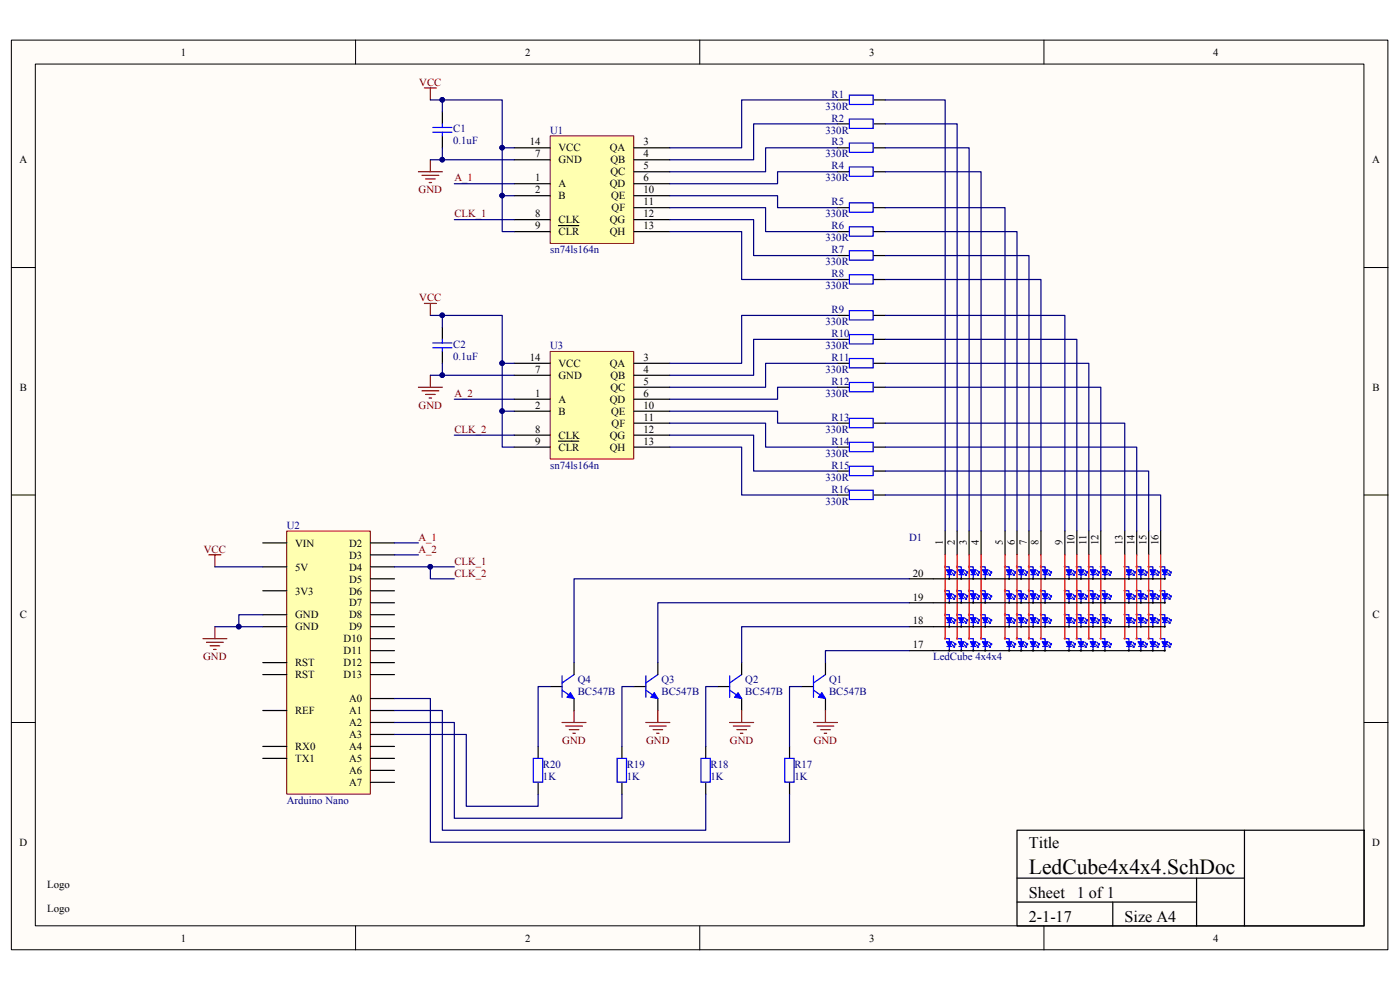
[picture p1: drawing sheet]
<svg xmlns="http://www.w3.org/2000/svg" width="297mm" height="210mm" viewBox="0 0 297 210" stroke-linecap="round" stroke-linejoin="round" font-family="sans-serif">
<path d="M2.5 8.6h291.9v192.9h-291.9z" fill="#fffcf8"/>
<path d="M2.4 8.5h292v193h-292z" fill="none" stroke="#000" stroke-width=".21"/>
<path d="M7.5 13.6h281.8v182.8h-281.8z" fill="#fffcf8"/>
<g fill="none" stroke="#000" stroke-width=".21">
<path d="M7.5 13.6h281.8v182.8h-281.8zM75.4 8.5v5.1M148.4 8.5v5.1M221.5 8.5v5.1M2.4 56.8h5.1M289.4 56.8h5.1M2.4 105h5.1M289.4 105h5.1M2.4 153.3h5.1M289.4 153.3h5.1M75.4 196.4v5.1M148.4 196.4v5.1"/>
<path d="M221.5 196.4v5.1"/>
</g>
<path d="M215.7 176.1h73.7v20.3h-73.7zM264 176.1v20.3M215.7 191.3h38.1M215.7 186.3h48.3M236.1 191.3v5.1M253.8 186.3v10.1" fill="none" stroke="#000" stroke-width=".25"/>
<path d="M60.9 112.7h17.7v55.7h-17.7z" fill="#ffffb0"/>
<path d="M60.8 112.6h17.8v55.8h-17.8z" fill="none" stroke="#800000" stroke-width=".21"/>
<g fill="none" stroke="#000" stroke-width=".25">
<path d="M55.7 115.2h5.1M78.6 115.2h5.1M78.6 117.7h5.1M55.7 130.4h5.1M55.7 120.2h5.1M55.7 125.3h5.1M55.7 132.9h5.1M78.6 130.4h5.1M78.6 120.2h5.1M78.6 122.8h5.1M78.6 125.3h5.1M78.6 127.9h5.1"/>
<path d="M78.6 132.9h5.1M78.6 135.5h5.1M78.6 138h5.1M55.7 158.3h5.1M55.7 140.6h5.1M55.7 143.1h5.1M55.7 150.7h5.1M78.6 158.3h5.1M78.6 140.6h5.1M78.6 143.1h5.1M78.6 150.7h5.1M78.6 148.2h5.1"/>
<path d="M78.6 153.3h5.1M78.6 155.8h5.1M55.7 160.9h5.1M78.6 160.9h5.1M78.6 163.4h5.1M78.6 166h5.1"/>
</g>
<path d="M213.2 120.2h.9v.7M214.1 121.9v.9M214.9 122h.3" fill="none" stroke="#00f" stroke-width=".25"/>
<path d="M213.5 120.9h1.2l-.6 1.1z" fill="#00f"/>
<path d="M213.5 120.9h1.2l-.6 1.1z" fill="none" stroke="#00f" stroke-width=".21"/>
<g fill="none" stroke="#000" stroke-width=".25">
<path d="M200.5 112.6v5.1M203 112.6v5.1M205.6 112.6v5.1M208.1 112.6v5.1M213.2 112.6v5.1M215.7 112.6v5.1M218.3 112.6v5.1M220.8 112.6v5.1M225.9 112.6v5.1M228.4 112.6v5.1M231 112.6v5.1M233.5 112.6v5.1"/>
<path d="M238.6 112.6v5.1M241.1 112.6v5.1M243.7 112.6v5.1M246.2 112.6v5.1M192.9 138h5.1M192.9 132.9h5.1M192.9 127.9h5.1M192.9 122.8h5.1"/>
</g>
<path d="M213.6 121.9h1M214.7 121.5l.5 .5v-.2M214.9 121l.5 .5M215.2 121.5h.2M215.4 121.3v.2M215.7 120.2h.9v.7M216.6 121.9v.9M217.5 122h.2" fill="none" stroke="#00f" stroke-width=".25"/>
<path d="M216 120.9h1.3l-.7 1.1z" fill="#00f"/>
<path d="M216 120.9h1.3l-.7 1.1z" fill="none" stroke="#00f" stroke-width=".21"/>
<path d="M216.1 121.9h1M217.2 121.5l.5 .5v-.2M217.5 121l.5 .5M217.7 121.5h.3M218 121.3v.2M218.3 120.2h.9v.7M219.2 121.9v.9M220 122h.3" fill="none" stroke="#00f" stroke-width=".25"/>
<path d="M218.5 120.9h1.3l-.6 1.1z" fill="#00f"/>
<path d="M218.5 120.9h1.3l-.6 1.1z" fill="none" stroke="#00f" stroke-width=".21"/>
<path d="M218.7 121.9h1M219.8 121.5l.5 .5v-.2M220 121l.5 .5M220.3 121.5h.2M220.5 121.3v.2M220.8 120.2h.9v.7M221.7 121.9v.9M222.6 122h.2" fill="none" stroke="#00f" stroke-width=".25"/>
<path d="M221.1 120.9h1.3l-.7 1.1z" fill="#00f"/>
<path d="M221.1 120.9h1.3l-.7 1.1z" fill="none" stroke="#00f" stroke-width=".21"/>
<path d="M213.2 125.3h.9v.7M214.1 127v.9M214.9 127.1h.3M221.2 121.9h1M222.3 121.5l.5 .5v-.2M222.6 121l.5 .5M222.8 121.5h.3M223.1 121.3v.2" fill="none" stroke="#00f" stroke-width=".25"/>
<path d="M213.5 126h1.2l-.6 1.1z" fill="#00f"/>
<path d="M213.5 126h1.2l-.6 1.1z" fill="none" stroke="#00f" stroke-width=".21"/>
<path d="M213.6 127h1M214.7 126.6l.5 .5v-.3M214.9 126.1l.5 .5M215.2 126.6h.2M215.4 126.3v.3M215.7 125.3h.9v.7M216.6 127v.9M217.5 127.1h.2" fill="none" stroke="#00f" stroke-width=".25"/>
<path d="M216 126h1.3l-.7 1.1z" fill="#00f"/>
<path d="M216 126h1.3l-.7 1.1z" fill="none" stroke="#00f" stroke-width=".21"/>
<path d="M216.1 127h1M217.2 126.6l.5 .5v-.3M217.5 126.1l.5 .5M217.7 126.6h.3M218 126.3v.3M218.3 125.3h.9v.7M219.2 127v.9M220 127.1h.3" fill="none" stroke="#00f" stroke-width=".25"/>
<path d="M218.5 126h1.3l-.6 1.1z" fill="#00f"/>
<path d="M218.5 126h1.3l-.6 1.1z" fill="none" stroke="#00f" stroke-width=".21"/>
<path d="M218.7 127h1M219.8 126.6l.5 .5v-.3M220 126.1l.5 .5M220.3 126.6h.2M220.5 126.3v.3M220.8 125.3h.9v.7M221.7 127v.9M222.6 127.1h.2" fill="none" stroke="#00f" stroke-width=".25"/>
<path d="M221.1 126h1.3l-.7 1.1z" fill="#00f"/>
<path d="M221.1 126h1.3l-.7 1.1z" fill="none" stroke="#00f" stroke-width=".21"/>
<path d="M213.2 130.4h.9v.6M214.1 132v.9M214.9 132.2h.3M221.2 127h1M222.3 126.6l.5 .5v-.3M222.6 126.1l.5 .5M222.8 126.6h.3M223.1 126.3v.3" fill="none" stroke="#00f" stroke-width=".25"/>
<path d="M213.5 131h1.2l-.6 1.2z" fill="#00f"/>
<path d="M213.5 131h1.2l-.6 1.2z" fill="none" stroke="#00f" stroke-width=".21"/>
<path d="M213.6 132h1M214.7 131.7l.5 .5v-.3M214.9 131.2l.5 .5M215.2 131.7h.2M215.4 131.4v.3M215.7 130.4h.9v.6M216.6 132v.9M217.5 132.2h.2" fill="none" stroke="#00f" stroke-width=".25"/>
<path d="M216 131h1.3l-.7 1.2z" fill="#00f"/>
<path d="M216 131h1.3l-.7 1.2z" fill="none" stroke="#00f" stroke-width=".21"/>
<path d="M216.1 132h1M217.2 131.7l.5 .5v-.3M217.5 131.2l.5 .5M217.7 131.7h.3M218 131.4v.3M218.3 130.4h.9v.6M219.2 132v.9M220 132.2h.3" fill="none" stroke="#00f" stroke-width=".25"/>
<path d="M218.5 131h1.3l-.6 1.2z" fill="#00f"/>
<path d="M218.5 131h1.3l-.6 1.2z" fill="none" stroke="#00f" stroke-width=".21"/>
<path d="M218.7 132h1M219.8 131.7l.5 .5v-.3M220 131.2l.5 .5M220.3 131.7h.2M220.5 131.4v.3M220.8 130.4h.9v.6M221.7 132v.9M222.6 132.2h.2" fill="none" stroke="#00f" stroke-width=".25"/>
<path d="M221.1 131h1.3l-.7 1.2z" fill="#00f"/>
<path d="M221.1 131h1.3l-.7 1.2z" fill="none" stroke="#00f" stroke-width=".21"/>
<path d="M213.2 135.5h.9v.6M214.1 137.1v.9M214.9 137.3h.3M221.2 132h1M222.3 131.7l.5 .5v-.3M222.6 131.2l.5 .5M222.8 131.7h.3M223.1 131.4v.3" fill="none" stroke="#00f" stroke-width=".25"/>
<path d="M213.5 136.1h1.2l-.6 1.2z" fill="#00f"/>
<path d="M213.5 136.1h1.2l-.6 1.2z" fill="none" stroke="#00f" stroke-width=".21"/>
<path d="M213.6 137.1h1M214.7 136.7l.5 .6v-.3M214.9 136.2l.5 .5M215.2 136.7h.2M215.4 136.5v.2M215.7 135.5h.9v.6M216.6 137.1v.9M217.5 137.3h.2" fill="none" stroke="#00f" stroke-width=".25"/>
<path d="M216 136.1h1.3l-.7 1.2z" fill="#00f"/>
<path d="M216 136.1h1.3l-.7 1.2z" fill="none" stroke="#00f" stroke-width=".21"/>
<path d="M216.1 137.1h1M217.2 136.7l.5 .6v-.3M217.5 136.2l.5 .5M217.7 136.7h.3M218 136.5v.2M218.3 135.5h.9v.6M219.2 137.1v.9M220 137.3h.3" fill="none" stroke="#00f" stroke-width=".25"/>
<path d="M218.5 136.1h1.3l-.6 1.2z" fill="#00f"/>
<path d="M218.5 136.1h1.3l-.6 1.2z" fill="none" stroke="#00f" stroke-width=".21"/>
<path d="M218.7 137.1h1M219.8 136.7l.5 .6v-.3M220 136.2l.5 .5M220.3 136.7h.2M220.5 136.5v.2M220.8 135.5h.9v.6M221.7 137.1v.9M222.6 137.3h.2" fill="none" stroke="#00f" stroke-width=".25"/>
<path d="M221.1 136.1h1.3l-.7 1.2z" fill="#00f"/>
<path d="M221.1 136.1h1.3l-.7 1.2z" fill="none" stroke="#00f" stroke-width=".21"/>
<path d="M200.5 120.2h.9v.7M201.4 121.9v.9M202.2 122h.3M221.2 137.1h1M222.3 136.7l.5 .6v-.3M222.6 136.2l.5 .5M222.8 136.7h.3M223.1 136.5v.2" fill="none" stroke="#00f" stroke-width=".25"/>
<path d="M200.8 120.9h1.2l-.6 1.1z" fill="#00f"/>
<path d="M200.8 120.9h1.2l-.6 1.1z" fill="none" stroke="#00f" stroke-width=".21"/>
<path d="M200.9 121.9h1M202 121.5l.5 .5v-.2M202.2 121l.5 .5M202.5 121.5h.2M202.7 121.3v.2M203 120.2h.9v.7M203.9 121.9v.9M204.8 122h.2" fill="none" stroke="#00f" stroke-width=".25"/>
<path d="M203.3 120.9h1.3l-.7 1.1z" fill="#00f"/>
<path d="M203.3 120.9h1.3l-.7 1.1z" fill="none" stroke="#00f" stroke-width=".21"/>
<path d="M203.4 121.9h1M204.5 121.5l.5 .5v-.2M204.8 121l.5 .5M205 121.5h.3M205.3 121.3v.2M205.6 120.2h.9v.7M206.5 121.9v.9M207.3 122h.3" fill="none" stroke="#00f" stroke-width=".25"/>
<path d="M205.8 120.9h1.3l-.6 1.1z" fill="#00f"/>
<path d="M205.8 120.9h1.3l-.6 1.1z" fill="none" stroke="#00f" stroke-width=".21"/>
<path d="M206 121.9h1M207.1 121.5l.5 .5v-.2M207.3 121l.5 .5M207.6 121.5h.2M207.8 121.3v.2M208.1 120.2h.9v.7M209 121.9v.9M209.9 122h.2" fill="none" stroke="#00f" stroke-width=".25"/>
<path d="M208.4 120.9h1.3l-.7 1.1z" fill="#00f"/>
<path d="M208.4 120.9h1.3l-.7 1.1z" fill="none" stroke="#00f" stroke-width=".21"/>
<path d="M200.5 125.3h.9v.7M201.4 127v.9M202.2 127.1h.3M208.5 121.9h1M209.6 121.5l.5 .5v-.2M209.9 121l.5 .5M210.1 121.5h.3M210.4 121.3v.2" fill="none" stroke="#00f" stroke-width=".25"/>
<path d="M200.8 126h1.2l-.6 1.1z" fill="#00f"/>
<path d="M200.8 126h1.2l-.6 1.1z" fill="none" stroke="#00f" stroke-width=".21"/>
<path d="M200.9 127h1M202 126.6l.5 .5v-.3M202.2 126.1l.5 .5M202.5 126.6h.2M202.7 126.3v.3M203 125.3h.9v.7M203.9 127v.9M204.8 127.1h.2" fill="none" stroke="#00f" stroke-width=".25"/>
<path d="M203.3 126h1.3l-.7 1.1z" fill="#00f"/>
<path d="M203.3 126h1.3l-.7 1.1z" fill="none" stroke="#00f" stroke-width=".21"/>
<path d="M203.4 127h1M204.5 126.6l.5 .5v-.3M204.8 126.1l.5 .5M205 126.6h.3M205.3 126.3v.3M205.6 125.3h.9v.7M206.5 127v.9M207.3 127.1h.3" fill="none" stroke="#00f" stroke-width=".25"/>
<path d="M205.8 126h1.3l-.6 1.1z" fill="#00f"/>
<path d="M205.8 126h1.3l-.6 1.1z" fill="none" stroke="#00f" stroke-width=".21"/>
<path d="M206 127h1M207.1 126.6l.5 .5v-.3M207.3 126.1l.5 .5M207.6 126.6h.2M207.8 126.3v.3M208.1 125.3h.9v.7M209 127v.9M209.9 127.1h.2" fill="none" stroke="#00f" stroke-width=".25"/>
<path d="M208.4 126h1.3l-.7 1.1z" fill="#00f"/>
<path d="M208.4 126h1.3l-.7 1.1z" fill="none" stroke="#00f" stroke-width=".21"/>
<path d="M200.5 130.4h.9v.6M201.4 132v.9M202.2 132.2h.3M208.5 127h1M209.6 126.6l.5 .5v-.3M209.9 126.1l.5 .5M210.1 126.6h.3M210.4 126.3v.3" fill="none" stroke="#00f" stroke-width=".25"/>
<path d="M200.8 131h1.2l-.6 1.2z" fill="#00f"/>
<path d="M200.8 131h1.2l-.6 1.2z" fill="none" stroke="#00f" stroke-width=".21"/>
<path d="M200.9 132h1M202 131.7l.5 .5v-.3M202.2 131.2l.5 .5M202.5 131.7h.2M202.7 131.4v.3M203 130.4h.9v.6M203.9 132v.9M204.8 132.2h.2" fill="none" stroke="#00f" stroke-width=".25"/>
<path d="M203.3 131h1.3l-.7 1.2z" fill="#00f"/>
<path d="M203.3 131h1.3l-.7 1.2z" fill="none" stroke="#00f" stroke-width=".21"/>
<path d="M203.4 132h1M204.5 131.7l.5 .5v-.3M204.8 131.2l.5 .5M205 131.7h.3M205.3 131.4v.3M205.6 130.4h.9v.6M206.5 132v.9M207.3 132.2h.3" fill="none" stroke="#00f" stroke-width=".25"/>
<path d="M205.8 131h1.3l-.6 1.2z" fill="#00f"/>
<path d="M205.8 131h1.3l-.6 1.2z" fill="none" stroke="#00f" stroke-width=".21"/>
<path d="M206 132h1M207.1 131.7l.5 .5v-.3M207.3 131.2l.5 .5M207.6 131.7h.2M207.8 131.4v.3M208.1 130.4h.9v.6M209 132v.9M209.9 132.2h.2" fill="none" stroke="#00f" stroke-width=".25"/>
<path d="M208.4 131h1.3l-.7 1.2z" fill="#00f"/>
<path d="M208.4 131h1.3l-.7 1.2z" fill="none" stroke="#00f" stroke-width=".21"/>
<path d="M200.5 135.5h.9v.6M201.4 137.1v.9M202.2 137.3h.3M208.5 132h1M209.6 131.7l.5 .5v-.3M209.9 131.2l.5 .5M210.1 131.7h.3M210.4 131.4v.3" fill="none" stroke="#00f" stroke-width=".25"/>
<path d="M200.8 136.1h1.2l-.6 1.2z" fill="#00f"/>
<path d="M200.8 136.1h1.2l-.6 1.2z" fill="none" stroke="#00f" stroke-width=".21"/>
<path d="M200.9 137.1h1M202 136.7l.5 .6v-.3M202.2 136.2l.5 .5M202.5 136.7h.2M202.7 136.5v.2M203 135.5h.9v.6M203.9 137.1v.9M204.8 137.3h.2" fill="none" stroke="#00f" stroke-width=".25"/>
<path d="M203.3 136.1h1.3l-.7 1.2z" fill="#00f"/>
<path d="M203.3 136.1h1.3l-.7 1.2z" fill="none" stroke="#00f" stroke-width=".21"/>
<path d="M203.4 137.1h1M204.5 136.7l.5 .6v-.3M204.8 136.2l.5 .5M205 136.7h.3M205.3 136.5v.2M205.6 135.5h.9v.6M206.5 137.1v.9M207.3 137.3h.3" fill="none" stroke="#00f" stroke-width=".25"/>
<path d="M205.8 136.1h1.3l-.6 1.2z" fill="#00f"/>
<path d="M205.8 136.1h1.3l-.6 1.2z" fill="none" stroke="#00f" stroke-width=".21"/>
<path d="M206 137.1h1M207.1 136.7l.5 .6v-.3M207.3 136.2l.5 .5M207.6 136.7h.2M207.8 136.5v.2M208.1 135.5h.9v.6M209 137.1v.9M209.9 137.3h.2" fill="none" stroke="#00f" stroke-width=".25"/>
<path d="M208.4 136.1h1.3l-.7 1.2z" fill="#00f"/>
<path d="M208.4 136.1h1.3l-.7 1.2z" fill="none" stroke="#00f" stroke-width=".21"/>
<path d="M208.5 137.1h1M209.6 136.7l.5 .6v-.3M209.9 136.2l.5 .5M210.1 136.7h.3M210.4 136.5v.2M225.9 120.2h.9v.7M226.8 121.9v.9M227.6 122h.3" fill="none" stroke="#00f" stroke-width=".25"/>
<path d="M226.2 120.9h1.2l-.6 1.1z" fill="#00f"/>
<path d="M226.2 120.9h1.2l-.6 1.1z" fill="none" stroke="#00f" stroke-width=".21"/>
<path d="M226.3 121.9h1M227.4 121.5l.5 .5v-.2M227.6 121l.5 .5M227.9 121.5h.2M228.1 121.3v.2M228.4 120.2h.9v.7M229.3 121.9v.9M230.2 122h.2" fill="none" stroke="#00f" stroke-width=".25"/>
<path d="M228.7 120.9h1.3l-.7 1.1z" fill="#00f"/>
<path d="M228.7 120.9h1.3l-.7 1.1z" fill="none" stroke="#00f" stroke-width=".21"/>
<path d="M228.8 121.9h1M229.9 121.5l.5 .5v-.2M230.2 121l.5 .5M230.4 121.5h.3M230.7 121.3v.2M231 120.2h.9v.7M231.9 121.9v.9M232.7 122h.3" fill="none" stroke="#00f" stroke-width=".25"/>
<path d="M231.2 120.9h1.3l-.6 1.1z" fill="#00f"/>
<path d="M231.2 120.9h1.3l-.6 1.1z" fill="none" stroke="#00f" stroke-width=".21"/>
<path d="M231.4 121.9h1M232.5 121.5l.5 .5v-.2M232.7 121l.5 .5M233 121.5h.2M233.2 121.3v.2M233.5 120.2h.9v.7M234.4 121.9v.9M235.3 122h.2" fill="none" stroke="#00f" stroke-width=".25"/>
<path d="M233.8 120.9h1.3l-.7 1.1z" fill="#00f"/>
<path d="M233.8 120.9h1.3l-.7 1.1z" fill="none" stroke="#00f" stroke-width=".21"/>
<path d="M225.9 125.3h.9v.7M226.8 127v.9M227.6 127.1h.3M233.9 121.9h1M235 121.5l.5 .5v-.2M235.3 121l.5 .5M235.5 121.5h.3M235.8 121.3v.2" fill="none" stroke="#00f" stroke-width=".25"/>
<path d="M226.2 126h1.2l-.6 1.1z" fill="#00f"/>
<path d="M226.2 126h1.2l-.6 1.1z" fill="none" stroke="#00f" stroke-width=".21"/>
<path d="M226.3 127h1M227.4 126.6l.5 .5v-.3M227.6 126.1l.5 .5M227.9 126.6h.2M228.1 126.3v.3M228.4 125.3h.9v.7M229.3 127v.9M230.2 127.1h.2" fill="none" stroke="#00f" stroke-width=".25"/>
<path d="M228.7 126h1.3l-.7 1.1z" fill="#00f"/>
<path d="M228.7 126h1.3l-.7 1.1z" fill="none" stroke="#00f" stroke-width=".21"/>
<path d="M228.8 127h1M229.9 126.6l.5 .5v-.3M230.2 126.1l.5 .5M230.4 126.6h.3M230.7 126.3v.3M231 125.3h.9v.7M231.9 127v.9M232.7 127.1h.3" fill="none" stroke="#00f" stroke-width=".25"/>
<path d="M231.2 126h1.3l-.6 1.1z" fill="#00f"/>
<path d="M231.2 126h1.3l-.6 1.1z" fill="none" stroke="#00f" stroke-width=".21"/>
<path d="M231.4 127h1M232.5 126.6l.5 .5v-.3M232.7 126.1l.5 .5M233 126.6h.2M233.2 126.3v.3M233.5 125.3h.9v.7M234.4 127v.9M235.3 127.1h.2" fill="none" stroke="#00f" stroke-width=".25"/>
<path d="M233.8 126h1.3l-.7 1.1z" fill="#00f"/>
<path d="M233.8 126h1.3l-.7 1.1z" fill="none" stroke="#00f" stroke-width=".21"/>
<path d="M225.9 130.4h.9v.6M226.8 132v.9M227.6 132.2h.3M233.9 127h1M235 126.6l.5 .5v-.3M235.3 126.1l.5 .5M235.5 126.6h.3M235.8 126.3v.3" fill="none" stroke="#00f" stroke-width=".25"/>
<path d="M226.2 131h1.2l-.6 1.2z" fill="#00f"/>
<path d="M226.2 131h1.2l-.6 1.2z" fill="none" stroke="#00f" stroke-width=".21"/>
<path d="M226.3 132h1M227.4 131.7l.5 .5v-.3M227.6 131.2l.5 .5M227.9 131.7h.2M228.1 131.4v.3M228.4 130.4h.9v.6M229.3 132v.9M230.2 132.2h.2" fill="none" stroke="#00f" stroke-width=".25"/>
<path d="M228.7 131h1.3l-.7 1.2z" fill="#00f"/>
<path d="M228.7 131h1.3l-.7 1.2z" fill="none" stroke="#00f" stroke-width=".21"/>
<path d="M228.8 132h1M229.9 131.7l.5 .5v-.3M230.2 131.2l.5 .5M230.4 131.7h.3M230.7 131.4v.3M231 130.4h.9v.6M231.9 132v.9M232.7 132.2h.3" fill="none" stroke="#00f" stroke-width=".25"/>
<path d="M231.2 131h1.3l-.6 1.2z" fill="#00f"/>
<path d="M231.2 131h1.3l-.6 1.2z" fill="none" stroke="#00f" stroke-width=".21"/>
<path d="M231.4 132h1M232.5 131.7l.5 .5v-.3M232.7 131.2l.5 .5M233 131.7h.2M233.2 131.4v.3M233.5 130.4h.9v.6M234.4 132v.9M235.3 132.2h.2" fill="none" stroke="#00f" stroke-width=".25"/>
<path d="M233.8 131h1.3l-.7 1.2z" fill="#00f"/>
<path d="M233.8 131h1.3l-.7 1.2z" fill="none" stroke="#00f" stroke-width=".21"/>
<path d="M225.9 135.5h.9v.6M226.8 137.1v.9M227.6 137.3h.3M233.9 132h1M235 131.7l.5 .5v-.3M235.3 131.2l.5 .5M235.5 131.7h.3M235.8 131.4v.3" fill="none" stroke="#00f" stroke-width=".25"/>
<path d="M226.2 136.1h1.2l-.6 1.2z" fill="#00f"/>
<path d="M226.2 136.1h1.2l-.6 1.2z" fill="none" stroke="#00f" stroke-width=".21"/>
<path d="M226.3 137.1h1M227.4 136.7l.5 .6v-.3M227.6 136.2l.5 .5M227.9 136.7h.2M228.1 136.5v.2M228.4 135.5h.9v.6M229.3 137.1v.9M230.2 137.3h.2" fill="none" stroke="#00f" stroke-width=".25"/>
<path d="M228.7 136.1h1.3l-.7 1.2z" fill="#00f"/>
<path d="M228.7 136.1h1.3l-.7 1.2z" fill="none" stroke="#00f" stroke-width=".21"/>
<path d="M228.8 137.1h1M229.9 136.7l.5 .6v-.3M230.2 136.2l.5 .5M230.4 136.7h.3M230.7 136.5v.2M231 135.5h.9v.6M231.9 137.1v.9M232.7 137.3h.3" fill="none" stroke="#00f" stroke-width=".25"/>
<path d="M231.2 136.1h1.3l-.6 1.2z" fill="#00f"/>
<path d="M231.2 136.1h1.3l-.6 1.2z" fill="none" stroke="#00f" stroke-width=".21"/>
<path d="M231.4 137.1h1M232.5 136.7l.5 .6v-.3M232.7 136.2l.5 .5M233 136.7h.2M233.2 136.5v.2M233.5 135.5h.9v.6M234.4 137.1v.9M235.3 137.3h.2" fill="none" stroke="#00f" stroke-width=".25"/>
<path d="M233.8 136.1h1.3l-.7 1.2z" fill="#00f"/>
<path d="M233.8 136.1h1.3l-.7 1.2z" fill="none" stroke="#00f" stroke-width=".21"/>
<path d="M233.9 137.1h1M235 136.7l.5 .6v-.3M235.3 136.2l.5 .5M235.5 136.7h.3M235.8 136.5v.2M238.6 120.2h.9v.7M239.5 121.9v.9M240.3 122h.3" fill="none" stroke="#00f" stroke-width=".25"/>
<path d="M238.9 120.9h1.2l-.6 1.1z" fill="#00f"/>
<path d="M238.9 120.9h1.2l-.6 1.1z" fill="none" stroke="#00f" stroke-width=".21"/>
<path d="M239 121.9h1M240.1 121.5l.5 .5v-.2M240.3 121l.5 .5M240.6 121.5h.2M240.8 121.3v.2M241.1 120.2h.9v.7M242 121.9v.9M242.9 122h.2" fill="none" stroke="#00f" stroke-width=".25"/>
<path d="M241.4 120.9h1.3l-.7 1.1z" fill="#00f"/>
<path d="M241.4 120.9h1.3l-.7 1.1z" fill="none" stroke="#00f" stroke-width=".21"/>
<path d="M241.5 121.9h1M242.6 121.5l.5 .5v-.2M242.9 121l.5 .5M243.1 121.5h.3M243.4 121.3v.2M243.7 120.2h.9v.7M244.6 121.9v.9M245.4 122h.3" fill="none" stroke="#00f" stroke-width=".25"/>
<path d="M243.9 120.9h1.3l-.6 1.1z" fill="#00f"/>
<path d="M243.9 120.9h1.3l-.6 1.1z" fill="none" stroke="#00f" stroke-width=".21"/>
<path d="M244.1 121.9h1M245.2 121.5l.5 .5v-.2M245.4 121l.5 .5M245.7 121.5h.2M245.9 121.3v.2M246.2 120.2h.9v.7M247.1 121.9v.9M248 122h.2" fill="none" stroke="#00f" stroke-width=".25"/>
<path d="M246.5 120.9h1.2l-.6 1.1z" fill="#00f"/>
<path d="M246.5 120.9h1.2l-.6 1.1z" fill="none" stroke="#00f" stroke-width=".21"/>
<path d="M238.6 125.3h.9v.7M239.5 127v.9M240.3 127.1h.3M246.6 121.9h1M247.7 121.5l.5 .5v-.2M248 121l.5 .5M248.2 121.5h.3M248.5 121.3v.2" fill="none" stroke="#00f" stroke-width=".25"/>
<path d="M238.9 126h1.2l-.6 1.1z" fill="#00f"/>
<path d="M238.9 126h1.2l-.6 1.1z" fill="none" stroke="#00f" stroke-width=".21"/>
<path d="M239 127h1M240.1 126.6l.5 .5v-.3M240.3 126.1l.5 .5M240.6 126.6h.2M240.8 126.3v.3M241.1 125.3h.9v.7M242 127v.9M242.9 127.1h.2" fill="none" stroke="#00f" stroke-width=".25"/>
<path d="M241.4 126h1.3l-.7 1.1z" fill="#00f"/>
<path d="M241.4 126h1.3l-.7 1.1z" fill="none" stroke="#00f" stroke-width=".21"/>
<path d="M241.5 127h1M242.6 126.6l.5 .5v-.3M242.9 126.1l.5 .5M243.1 126.6h.3M243.4 126.3v.3M243.7 125.3h.9v.7M244.6 127v.9M245.4 127.1h.3" fill="none" stroke="#00f" stroke-width=".25"/>
<path d="M243.9 126h1.3l-.6 1.1z" fill="#00f"/>
<path d="M243.9 126h1.3l-.6 1.1z" fill="none" stroke="#00f" stroke-width=".21"/>
<path d="M244.1 127h1M245.2 126.6l.5 .5v-.3M245.4 126.1l.5 .5M245.7 126.6h.2M245.9 126.3v.3M246.2 125.3h.9v.7M247.1 127v.9M248 127.1h.2" fill="none" stroke="#00f" stroke-width=".25"/>
<path d="M246.5 126h1.2l-.6 1.1z" fill="#00f"/>
<path d="M246.5 126h1.2l-.6 1.1z" fill="none" stroke="#00f" stroke-width=".21"/>
<path d="M238.6 130.4h.9v.6M239.5 132v.9M240.3 132.2h.3M246.6 127h1M247.7 126.6l.5 .5v-.3M248 126.1l.5 .5M248.2 126.6h.3M248.5 126.3v.3" fill="none" stroke="#00f" stroke-width=".25"/>
<path d="M238.9 131h1.2l-.6 1.2z" fill="#00f"/>
<path d="M238.9 131h1.2l-.6 1.2z" fill="none" stroke="#00f" stroke-width=".21"/>
<path d="M239 132h1M240.1 131.7l.5 .5v-.3M240.3 131.2l.5 .5M240.6 131.7h.2M240.8 131.4v.3M241.1 130.4h.9v.6M242 132v.9M242.9 132.2h.2" fill="none" stroke="#00f" stroke-width=".25"/>
<path d="M241.4 131h1.3l-.7 1.2z" fill="#00f"/>
<path d="M241.4 131h1.3l-.7 1.2z" fill="none" stroke="#00f" stroke-width=".21"/>
<path d="M241.5 132h1M242.6 131.7l.5 .5v-.3M242.9 131.2l.5 .5M243.1 131.7h.3M243.4 131.4v.3M243.7 130.4h.9v.6M244.6 132v.9M245.4 132.2h.3" fill="none" stroke="#00f" stroke-width=".25"/>
<path d="M243.9 131h1.3l-.6 1.2z" fill="#00f"/>
<path d="M243.9 131h1.3l-.6 1.2z" fill="none" stroke="#00f" stroke-width=".21"/>
<path d="M244.1 132h1M245.2 131.7l.5 .5v-.3M245.4 131.2l.5 .5M245.7 131.7h.2M245.9 131.4v.3M246.2 130.4h.9v.6M247.1 132v.9M248 132.2h.2" fill="none" stroke="#00f" stroke-width=".25"/>
<path d="M246.5 131h1.2l-.6 1.2z" fill="#00f"/>
<path d="M246.5 131h1.2l-.6 1.2z" fill="none" stroke="#00f" stroke-width=".21"/>
<path d="M238.6 135.5h.9v.6M239.5 137.1v.9M240.3 137.3h.3M246.6 132h1M247.7 131.7l.5 .5v-.3M248 131.2l.5 .5M248.2 131.7h.3M248.5 131.4v.3" fill="none" stroke="#00f" stroke-width=".25"/>
<path d="M238.9 136.1h1.2l-.6 1.2z" fill="#00f"/>
<path d="M238.9 136.1h1.2l-.6 1.2z" fill="none" stroke="#00f" stroke-width=".21"/>
<path d="M239 137.1h1M240.1 136.7l.5 .6v-.3M240.3 136.2l.5 .5M240.6 136.7h.2M240.8 136.5v.2M241.1 135.5h.9v.6M242 137.1v.9M242.9 137.3h.2" fill="none" stroke="#00f" stroke-width=".25"/>
<path d="M241.4 136.1h1.3l-.7 1.2z" fill="#00f"/>
<path d="M241.4 136.1h1.3l-.7 1.2z" fill="none" stroke="#00f" stroke-width=".21"/>
<path d="M241.5 137.1h1M242.6 136.7l.5 .6v-.3M242.9 136.2l.5 .5M243.1 136.7h.3M243.4 136.5v.2M243.7 135.5h.9v.6M244.6 137.1v.9M245.4 137.3h.3" fill="none" stroke="#00f" stroke-width=".25"/>
<path d="M243.9 136.1h1.3l-.6 1.2z" fill="#00f"/>
<path d="M243.9 136.1h1.3l-.6 1.2z" fill="none" stroke="#00f" stroke-width=".21"/>
<path d="M244.1 137.1h1M245.2 136.7l.5 .6v-.3M245.4 136.2l.5 .5M245.7 136.7h.2M245.9 136.5v.2M246.2 135.5h.9v.6M247.1 137.1v.9M248 137.3h.2" fill="none" stroke="#00f" stroke-width=".25"/>
<path d="M246.5 136.1h1.2l-.6 1.2z" fill="#00f"/>
<path d="M246.5 136.1h1.2l-.6 1.2z" fill="none" stroke="#00f" stroke-width=".21"/>
<path d="M246.6 137.1h1M247.7 136.7l.5 .6v-.3M248 136.2l.5 .5M248.2 136.7h.3M248.5 136.5v.2M137 146.4l2.6 1.8M137 143.4v4.5M139.6 143.1l-2.6 1.8" fill="none" stroke="#00f" stroke-width=".25"/>
<g fill="none" stroke="#f00" stroke-width=".25">
<path d="M200.5 117.7v17.8M203 117.7v17.8M205.6 117.7v17.8M208.1 117.7v17.8M213.2 117.7v17.8M215.7 117.7v17.8M218.3 117.7v17.8M220.8 117.7v17.8M225.9 117.7v17.8M228.4 117.7v17.8M231 117.7v17.8M233.5 117.7v17.8"/>
<path d="M238.6 117.7v17.8M241.1 117.7v17.8M243.7 117.7v17.8M246.2 117.7v17.8"/>
<circle cx="200.5" cy="130.4" r=".1"/>
<circle cx="200.5" cy="135.5" r=".1"/>
<circle cx="200.5" cy="120.2" r=".1"/>
<circle cx="200.5" cy="125.3" r=".1"/>
<circle cx="203" cy="130.4" r=".1"/>
<circle cx="203" cy="135.5" r=".1"/>
<circle cx="203" cy="120.2" r=".1"/>
<circle cx="203" cy="125.3" r=".1"/>
<circle cx="205.6" cy="130.4" r=".1"/>
<circle cx="205.6" cy="135.5" r=".1"/>
<circle cx="205.6" cy="120.2" r=".1"/>
<circle cx="205.6" cy="125.3" r=".1"/>
<circle cx="208.1" cy="130.4" r=".1"/>
<circle cx="208.1" cy="135.5" r=".1"/>
<circle cx="208.1" cy="120.2" r=".1"/>
<circle cx="208.1" cy="125.3" r=".1"/>
<circle cx="213.2" cy="130.4" r=".1"/>
<circle cx="213.2" cy="135.5" r=".1"/>
<circle cx="213.2" cy="120.2" r=".1"/>
<circle cx="213.2" cy="125.3" r=".1"/>
<circle cx="215.7" cy="130.4" r=".1"/>
<circle cx="215.7" cy="135.5" r=".1"/>
<circle cx="215.7" cy="120.2" r=".1"/>
<circle cx="215.7" cy="125.3" r=".1"/>
<circle cx="218.3" cy="130.4" r=".1"/>
<circle cx="218.3" cy="135.5" r=".1"/>
<circle cx="218.3" cy="120.2" r=".1"/>
<circle cx="218.3" cy="125.3" r=".1"/>
<circle cx="220.8" cy="130.4" r=".1"/>
<circle cx="220.8" cy="135.5" r=".1"/>
<circle cx="220.8" cy="120.2" r=".1"/>
<circle cx="220.8" cy="125.3" r=".1"/>
<circle cx="225.9" cy="130.4" r=".1"/>
<circle cx="225.9" cy="135.5" r=".1"/>
<circle cx="225.9" cy="120.2" r=".1"/>
<circle cx="225.9" cy="125.3" r=".1"/>
<circle cx="228.4" cy="130.4" r=".1"/>
<circle cx="228.4" cy="135.5" r=".1"/>
<circle cx="228.4" cy="120.2" r=".1"/>
<circle cx="228.4" cy="125.3" r=".1"/>
<circle cx="231" cy="130.4" r=".1"/>
<circle cx="231" cy="135.5" r=".1"/>
<circle cx="231" cy="120.2" r=".1"/>
<circle cx="231" cy="125.3" r=".1"/>
<circle cx="233.5" cy="135.5" r=".1"/>
<circle cx="233.5" cy="130.4" r=".1"/>
<circle cx="233.5" cy="120.2" r=".1"/>
<circle cx="233.5" cy="125.3" r=".1"/>
<circle cx="238.6" cy="135.5" r=".1"/>
<circle cx="238.6" cy="130.4" r=".1"/>
<circle cx="238.6" cy="120.2" r=".1"/>
<circle cx="238.6" cy="125.3" r=".1"/>
<circle cx="241.1" cy="130.4" r=".1"/>
<circle cx="241.1" cy="135.5" r=".1"/>
<circle cx="241.1" cy="120.2" r=".1"/>
<circle cx="241.1" cy="125.3" r=".1"/>
<circle cx="243.7" cy="130.4" r=".1"/>
<circle cx="243.7" cy="135.5" r=".1"/>
<circle cx="243.7" cy="120.2" r=".1"/>
<circle cx="243.7" cy="125.3" r=".1"/>
<circle cx="246.2" cy="130.4" r=".1"/>
<circle cx="246.2" cy="135.5" r=".1"/>
<circle cx="246.2" cy="120.2" r=".1"/>
<circle cx="246.2" cy="125.3" r=".1"/>
</g>
<g fill="none" stroke="#000" stroke-width=".25">
<path d="M198 138h49.1M198 132.9h49.1M198 127.9h49.1M198 122.8h49.1M134.5 145.6h2.5M139.6 148.2v2.5"/>
<circle cx="201.4" cy="127.8" r=".1"/>
<circle cx="201.4" cy="138" r=".1"/>
<circle cx="201.4" cy="132.9" r=".1"/>
<circle cx="201.4" cy="122.8" r=".1"/>
<circle cx="203.9" cy="127.8" r=".1"/>
<circle cx="203.9" cy="138" r=".1"/>
<circle cx="203.9" cy="132.9" r=".1"/>
<circle cx="203.9" cy="122.8" r=".1"/>
<circle cx="206.5" cy="127.8" r=".1"/>
<circle cx="206.5" cy="138" r=".1"/>
<circle cx="206.5" cy="132.9" r=".1"/>
<circle cx="206.5" cy="122.8" r=".1"/>
<circle cx="209" cy="127.8" r=".1"/>
<circle cx="209" cy="138" r=".1"/>
<circle cx="209" cy="132.9" r=".1"/>
<circle cx="209" cy="122.8" r=".1"/>
<circle cx="214.1" cy="138" r=".1"/>
<circle cx="214.1" cy="132.9" r=".1"/>
<circle cx="214.1" cy="127.8" r=".1"/>
<circle cx="214.1" cy="122.8" r=".1"/>
<circle cx="216.6" cy="138" r=".1"/>
<circle cx="216.6" cy="132.9" r=".1"/>
<circle cx="216.6" cy="127.8" r=".1"/>
<circle cx="216.6" cy="122.8" r=".1"/>
<circle cx="219.2" cy="127.8" r=".1"/>
<circle cx="219.2" cy="132.9" r=".1"/>
<circle cx="219.2" cy="138" r=".1"/>
<circle cx="219.2" cy="122.8" r=".1"/>
<circle cx="221.7" cy="138" r=".1"/>
<circle cx="221.7" cy="127.8" r=".1"/>
<circle cx="221.7" cy="132.9" r=".1"/>
<circle cx="221.7" cy="122.8" r=".1"/>
<circle cx="226.8" cy="127.8" r=".1"/>
<circle cx="226.8" cy="138" r=".1"/>
<circle cx="226.8" cy="132.9" r=".1"/>
<circle cx="226.8" cy="122.8" r=".1"/>
<circle cx="229.3" cy="132.9" r=".1"/>
<circle cx="229.3" cy="138" r=".1"/>
<circle cx="229.3" cy="127.8" r=".1"/>
<circle cx="229.3" cy="122.8" r=".1"/>
<circle cx="231.9" cy="138" r=".1"/>
<circle cx="231.9" cy="127.8" r=".1"/>
<circle cx="231.9" cy="132.9" r=".1"/>
<circle cx="231.9" cy="122.8" r=".1"/>
<circle cx="234.4" cy="127.8" r=".1"/>
<circle cx="234.4" cy="138" r=".1"/>
<circle cx="234.4" cy="132.9" r=".1"/>
<circle cx="234.4" cy="122.8" r=".1"/>
<circle cx="239.5" cy="127.8" r=".1"/>
<circle cx="239.5" cy="132.9" r=".1"/>
<circle cx="239.5" cy="138" r=".1"/>
<circle cx="239.5" cy="122.8" r=".1"/>
<circle cx="242" cy="127.8" r=".1"/>
<circle cx="242" cy="138" r=".1"/>
<circle cx="242" cy="132.9" r=".1"/>
<circle cx="242" cy="122.8" r=".1"/>
<circle cx="244.5" cy="127.8" r=".1"/>
<circle cx="244.5" cy="132.9" r=".1"/>
<circle cx="244.5" cy="138" r=".1"/>
<circle cx="244.5" cy="122.8" r=".1"/>
<circle cx="247.1" cy="127.8" r=".1"/>
<circle cx="247.1" cy="132.9" r=".1"/>
<circle cx="247.1" cy="138" r=".1"/>
<circle cx="247.1" cy="122.8" r=".1"/>
</g>
<path d="M138.8 146.9l.8 1.3-1.6-.3z" fill="#00f"/>
<path d="M138.8 146.9l.8 1.3-1.6-.3z" fill="none" stroke="#00f" stroke-width=".21"/>
<path d="M139.6 140.6v2.5M152.3 145.6h2.5M157.3 148.2v2.5" fill="none" stroke="#000" stroke-width=".25"/>
<path d="M154.8 146.4l2.5 1.8M154.8 143.4v4.5M157.3 143.1l-2.5 1.8" fill="none" stroke="#00f" stroke-width=".25"/>
<path d="M156.6 146.9l.7 1.3-1.5-.3z" fill="#00f"/>
<path d="M156.6 146.9l.7 1.3-1.5-.3z" fill="none" stroke="#00f" stroke-width=".21"/>
<path d="M157.3 140.6v2.5M170 145.6h2.6M175.1 148.2v2.5" fill="none" stroke="#000" stroke-width=".25"/>
<path d="M172.6 146.4l2.5 1.8M172.6 143.4v4.5M175.1 143.1l-2.5 1.8" fill="none" stroke="#00f" stroke-width=".25"/>
<path d="M174.4 146.9l.7 1.3-1.5-.3z" fill="#00f"/>
<path d="M174.4 146.9l.7 1.3-1.5-.3z" fill="none" stroke="#00f" stroke-width=".21"/>
<path d="M116.7 145.6h2.5M121.8 148.2v2.5M175.1 140.6v2.5" fill="none" stroke="#000" stroke-width=".25"/>
<path d="M119.2 146.4l2.6 1.8M119.2 143.4v4.5M121.8 143.1l-2.6 1.8" fill="none" stroke="#00f" stroke-width=".25"/>
<path d="M121 146.9l.8 1.3-1.5-.3z" fill="#00f"/>
<path d="M121 146.9l.8 1.3-1.5-.3z" fill="none" stroke="#00f" stroke-width=".21"/>
<g fill="none" stroke="#000" stroke-width=".25">
<path d="M177.7 36.4h2.5M177.7 31.4h2.5M177.7 26.3h2.5M177.7 21.2h2.5M185.3 36.4h2.5M185.3 31.4h2.5M185.3 26.3h2.5M185.3 21.2h2.5M177.7 59.3h2.5M177.7 54.2h2.5M177.7 49.1h2.5M177.7 44.1h2.5"/>
<path d="M185.3 59.3h2.5M185.3 54.2h2.5M185.3 49.1h2.5M185.3 44.1h2.5M177.7 77.1h2.5M177.7 72h2.5M177.7 66.9h2.5M185.3 77.1h2.5M185.3 72h2.5M185.3 66.9h2.5M177.7 99.9h2.5M177.7 94.8h2.5"/>
<path d="M177.7 89.8h2.5M177.7 82.1h2.5M185.3 99.9h2.5M185.3 94.8h2.5M185.3 89.8h2.5M185.3 82.1h2.5M177.7 105h2.5M185.3 105h2.5M121.8 140.6v2.5"/>
</g>
<g fill="none" stroke="#800000" stroke-width=".25">
<path d="M119.2 153.3h5.1M120 154h3.6M120.8 154.8h2M121.5 155.5h.5M121.8 150.7v2.6M137 153.3h5.1M137.8 154h3.5M138.5 154.8h2.1M139.3 155.5h.5M139.6 150.7v2.6M154.8 153.3h5.1M155.6 154h3.5"/>
<path d="M156.3 154.8h2.1M157.1 155.5h.5M157.3 150.7v2.6M172.6 153.3h5.1M173.3 154h3.6M174.1 154.8h2M174.9 155.5h.5M175.1 150.7v2.6"/>
</g>
<g fill="none" stroke="#000080" stroke-width=".25">
<path d="M187.8 36.4h20.3v76.2M187.8 31.4h17.8v81.2M187.8 26.3h15.2v86.3M187.8 21.2h12.7v91.4M187.8 59.3h33v53.3M187.8 54.2h30.5v58.4M187.8 49.1h27.9v63.5M187.8 44.1h25.4v68.5M187.8 77.1h43.2v35.5M187.8 72h40.6v40.6M187.8 66.9h38.1v45.7M187.8 99.9h55.9v12.7"/>
<path d="M187.8 94.8h53.3v17.8M187.8 89.8h50.8v22.8M187.8 82.1h45.7v30.5M187.8 105h58.4v7.6M192.9 122.8h-71.1v17.8M192.9 138h-17.8v2.6M192.9 132.9h-35.6v7.7M192.9 127.9h-53.3v12.7"/>
</g>
<g fill="none" stroke="#00f" stroke-width=".25">
<path d="M180.2 35.4h5v2h-5zM180.2 30.3h5v2h-5zM180.2 25.3h5v1.9h-5zM180.2 20.2h5v2h-5zM180.2 58.3h5v2h-5zM180.2 53.2h5v2h-5zM180.2 48.1h5v2h-5zM180.2 43h5v2h-5zM180.2 76.1h5v1.9h-5zM180.2 71h5v2h-5zM180.2 65.9h5v2h-5zM180.2 98.9h5v2h-5z"/>
<path d="M180.2 93.8h5v2h-5zM180.2 88.7h5v2h-5zM180.2 81.1h5v2h-5zM180.2 104h5v2h-5z"/>
</g>
<path d="M116.8 28.9h17.7v22.7h-17.7z" fill="#ffffb0"/>
<path d="M116.7 28.8h17.8v22.8h-17.8z" fill="none" stroke="#800000" stroke-width=".21"/>
<g fill="none" stroke="#000" stroke-width=".25">
<path d="M109.1 33.9h7.6M109.1 39h7.6M109.1 31.4h7.6M134.5 33.9h7.6M134.5 36.4h7.6M134.5 39h7.6M134.5 31.4h7.6M109.1 41.5h7.6M109.1 46.6h7.6M109.1 49.1h7.6M118.5 47.9h1.4M120 47.9h2.8"/>
<path d="M134.5 41.5h7.6M134.5 44.1h7.6M134.5 46.6h7.6M134.5 49.1h7.6"/>
</g>
<path d="M116.8 74.6h17.7v22.8h-17.7z" fill="#ffffb0"/>
<path d="M116.7 74.5h17.8v22.9h-17.8z" fill="none" stroke="#800000" stroke-width=".21"/>
<g fill="none" stroke="#000" stroke-width=".25">
<path d="M93.8 23.7v2.6M93.8 28.8v2.6M93.8 69.4v2.6M93.8 74.5v2.6M109.1 79.6h7.6M109.1 77.1h7.6M134.5 79.6h7.6M134.5 77.1h7.6M109.1 84.7h7.6M109.1 87.2h7.6M109.1 92.3h7.6M109.1 94.8h7.6"/>
<path d="M118.5 93.6h1.4M120 93.6h2.8M134.5 82.1h7.6M134.5 84.7h7.6M134.5 87.2h7.6M134.5 89.8h7.6M134.5 92.3h7.6M134.5 94.8h7.6M114.2 158.3v2.6M131.9 158.3v2.6M149.7 158.3v2.6M167.5 158.3v2.6"/>
<path d="M114.2 166v2.5M131.9 166v2.5M149.7 166v2.5M167.5 166v2.5"/>
</g>
<g fill="none" stroke="#000080" stroke-width=".25">
<path d="M91.3 33.9h17.8M91.3 21.2h15.2v20.3M93.8 21.2v2.5M93.8 31.4v2.5M96.4 39h12.7M106.5 31.4h2.6M177.7 21.2h-20.4v10.2h-15.2M177.7 26.3h-17.8v7.6h-17.8M177.7 31.4h-15.3v5h-20.3M177.7 36.4h-12.7v2.6h-22.9M96.4 46.6h12.7M109.1 41.5h-2.6v7.6h2.6"/>
<path d="M142.1 41.5h22.9v2.6h12.7M142.1 44.1h20.3v5h15.3M142.1 46.6h17.8v7.6h17.8M142.1 49.1h15.2v10.2h20.4M91.3 79.6h17.8M91.3 66.9h15.2v20.3M93.8 66.9v2.5M93.8 77.1v2.5M106.5 77.1h2.6M177.7 66.9h-20.4v10.2h-15.2M177.7 72h-17.8v7.6h-17.8M177.7 77.1h-15.3v5h-20.3"/>
<path d="M96.4 84.7h12.7M96.4 92.3h12.7M109.1 87.2h-2.6v7.6h2.6M142.1 87.2h22.9v2.6h12.7M142.1 89.8h20.3v5h15.3M142.1 92.3h17.8v7.6h17.8M142.1 94.8h15.2v10.2h20.4M177.7 82.1h-12.7v2.6h-22.9M83.7 115.2h5.1M83.7 117.7h5.1M45.6 132.9h10.1M45.6 120.2h10.1"/>
<path d="M55.7 130.4h-5v2.5M83.7 120.2h12.7M91.3 120.2v2.6h5.1M83.7 150.7h10.1v25.4h55.9v-7.6M83.7 155.8h15.2v15.2h15.3v-2.5M83.7 148.2h7.6v30.4h76.2v-10.1M83.7 153.3h12.7v20.3h35.5v-5.1M116.7 145.6h-2.5v12.7M134.5 145.6h-2.6v12.7M152.3 145.6h-2.6v12.7M170 145.6h-2.5v12.7"/>
</g>
<g fill="none" stroke="#800000" stroke-width=".25">
<path d="M90 18.7h2.6M91.3 18.7v2.5M88.8 36.4h5M89.5 37.2h3.6M90.3 38h2M91 38.7h.6M91.3 33.9v2.5M90 64.4h2.6M91.3 64.4v2.5M91.3 79.6v2.5M88.8 82.1h5M89.5 82.9h3.6"/>
<path d="M90.3 83.7h2M91 84.4h.6M44.3 117.7h2.6M45.6 117.7v2.5M43 135.5h5.1M43.8 136.2h3.6M44.6 137h2M45.3 137.8h.5M45.6 132.9v2.6"/>
</g>
<g fill="#000080" stroke="#000080" stroke-width=".21">
<circle cx="93.8" cy="33.9" r=".48"/>
<circle cx="106.5" cy="41.5" r=".48"/>
<circle cx="93.8" cy="79.6" r=".48"/>
<circle cx="106.5" cy="87.2" r=".48"/>
<circle cx="91.3" cy="120.2" r=".48"/>
<circle cx="50.6" cy="132.9" r=".48"/>
<circle cx="106.5" cy="77" r=".48"/>
<circle cx="93.8" cy="66.9" r=".48"/>
<circle cx="106.5" cy="31.3" r=".48"/>
<circle cx="93.8" cy="21.2" r=".48"/>
</g>
<path d="M91.8 28.1h4.1M91.8 27h4.1M93.8 26.3v.7M93.8 28.1v.7M91.8 73.8h4.1M91.8 72.7h4.1M93.8 72v.7M93.8 73.8v.7M113.1 160.9h2v5h-2zM130.9 160.9h2v5h-2zM148.7 160.9h2v5h-2zM166.5 160.9h2v5h-2z" fill="none" stroke="#00f" stroke-width=".25"/>
<text font-size="4.6" x="218.3" y="185.3">LedCube4x4x4.SchDoc</text>
<g font-size="3.4">
<text x="218.3" y="179.8">Title</text>
<text x="218.3" y="190.6">Sheet</text>
<text x="228.4" y="190.6">1 of 1</text>
<text x="218.3" y="195.7">2-1-17</text>
<text x="238.6" y="195.7">Size A4</text>
</g>
<g font-size="2.3">
<text x="38.4" y="11.8">1</text>
<text x="111.4" y="11.8">2</text>
<text x="184.4" y="11.8">3</text>
<text x="257.4" y="11.8">4</text>
<text x="4.1" y="34.7">A</text>
<text x="112.4" y="30.9">14</text>
<text x="113.5" y="33.4">7</text>
<text x="118.5" y="34.7">GND</text>
<text x="118.5" y="32.1">VCC</text>
<text x="129.4" y="32.1">QA</text>
<text x="129.5" y="34.7">QB</text>
<text x="136.5" y="33.4">4</text>
<text x="136.5" y="35.9">5</text>
<text x="136.5" y="30.9">3</text>
<text x="291.1" y="34.7">A</text>
<text x="113.5" y="41">2</text>
<text x="113.5" y="38.5">1</text>
<text x="118.5" y="39.8">A</text>
<text x="129.4" y="39.8">QD</text>
<text x="129.5" y="37.2">QC</text>
<text x="136.5" y="38.5">6</text>
<text x="136.5" y="41">10</text>
<text x="113.5" y="46.1">8</text>
<text x="118.5" y="42.3">B</text>
<text x="118.5" y="47.4">CLK</text>
<text x="129.4" y="47.4">QG</text>
<text x="129.6" y="42.3">QE</text>
<text x="129.7" y="44.8">QF</text>
<text x="136.5" y="43.6">11</text>
<text x="136.5" y="46.1">12</text>
<text x="113.5" y="48.6">9</text>
<text x="118.5" y="49.9">CLR</text>
<text x="129.4" y="49.9">QH</text>
<text x="136.5" y="48.6">13</text>
<text x="112.4" y="76.6">14</text>
<text x="118.5" y="77.9">VCC</text>
<text x="129.4" y="77.9">QA</text>
<text x="136.5" y="76.6">3</text>
<text x="4.2" y="82.9">B</text>
<text x="113.5" y="79.1">7</text>
<text x="118.5" y="80.4">GND</text>
<text x="129.5" y="80.4">QB</text>
<text x="129.5" y="82.9">QC</text>
<text x="136.5" y="79.1">4</text>
<text x="136.5" y="81.7">5</text>
<text x="291.2" y="82.9">B</text>
<text x="113.5" y="86.7">2</text>
<text x="113.5" y="84.2">1</text>
<text x="118.5" y="88">B</text>
<text x="118.5" y="85.5">A</text>
<text x="129.4" y="85.5">QD</text>
<text x="129.6" y="88">QE</text>
<text x="136.5" y="84.2">6</text>
<text x="136.5" y="86.7">10</text>
<text x="136.5" y="89.3">11</text>
<text x="113.5" y="91.8">8</text>
<text x="113.5" y="94.4">9</text>
<text x="118.5" y="93.1">CLK</text>
<text x="118.5" y="95.6">CLR</text>
<text x="129.4" y="93.1">QG</text>
<text x="129.4" y="95.6">QH</text>
<text x="129.7" y="90.6">QF</text>
<text x="136.5" y="91.8">12</text>
<text x="136.5" y="94.4">13</text>
<text x="62.6" y="116">VIN</text>
<text x="74" y="116">D2</text>
<text x="74" y="118.5">D3</text>
<text x="200" y="115.7" transform="rotate(-90 200 115.7)">1</text>
<text x="202.6" y="115.7" transform="rotate(-90 202.6 115.7)">2</text>
<text x="205.1" y="115.7" transform="rotate(-90 205.1 115.7)">3</text>
<text x="207.6" y="115.7" transform="rotate(-90 207.6 115.7)">4</text>
<text x="212.7" y="115.7" transform="rotate(-90 212.7 115.7)">5</text>
<text x="215.3" y="115.7" transform="rotate(-90 215.3 115.7)">6</text>
<text x="217.8" y="115.7" transform="rotate(-90 217.8 115.7)">7</text>
<text x="220.3" y="115.7" transform="rotate(-90 220.3 115.7)">8</text>
<text x="225.4" y="115.7" transform="rotate(-90 225.4 115.7)">9</text>
<text x="228" y="115.7" transform="rotate(-90 228 115.7)">10</text>
<text x="230.5" y="115.7" transform="rotate(-90 230.5 115.7)">11</text>
<text x="233" y="115.7" transform="rotate(-90 233 115.7)">12</text>
<text x="238.1" y="115.7" transform="rotate(-90 238.1 115.7)">13</text>
<text x="240.7" y="115.7" transform="rotate(-90 240.7 115.7)">14</text>
<text x="243.2" y="115.7" transform="rotate(-90 243.2 115.7)">15</text>
<text x="245.7" y="115.7" transform="rotate(-90 245.7 115.7)">16</text>
<text x="62.6" y="121">5V</text>
<text x="74" y="121">D4</text>
<text x="74" y="123.6">D5</text>
<text x="193.6" y="122.3">20</text>
<text x="4.2" y="131.2">C</text>
<text x="62.6" y="131.2">GND</text>
<text x="62.6" y="126.1">3V3</text>
<text x="74" y="126.1">D6</text>
<text x="74" y="128.7">D7</text>
<text x="74" y="131.2">D8</text>
<text x="193.6" y="127.4">19</text>
<text x="291.2" y="131.2">C</text>
<text x="62.6" y="133.7">GND</text>
<text x="72.9" y="136.3">D10</text>
<text x="74" y="133.7">D9</text>
<text x="193.6" y="137.5">17</text>
<text x="193.6" y="132.5">18</text>
<text x="62.6" y="141.4">RST</text>
<text x="62.6" y="143.9">RST</text>
<text x="72.9" y="138.8">D11</text>
<text x="72.9" y="141.4">D12</text>
<text x="72.9" y="143.9">D13</text>
<text x="74" y="148.9">A0</text>
<text x="62.6" y="151.5">REF</text>
<text x="74" y="151.5">A1</text>
<text x="74" y="154">A2</text>
<text x="62.6" y="161.6">TX1</text>
<text x="62.6" y="159.1">RX0</text>
<text x="74" y="156.5">A3</text>
<text x="74" y="159.1">A4</text>
<text x="74" y="161.6">A5</text>
<text x="74" y="164.2">A6</text>
<text x="74" y="166.7">A7</text>
<text x="4.1" y="179.4">D</text>
<text x="291.1" y="179.4">D</text>
<text x="10" y="188.3">Logo</text>
<text x="10" y="193.4">Logo</text>
<text x="38.4" y="199.7">1</text>
<text x="111.4" y="199.7">2</text>
<text x="184.4" y="199.7">3</text>
<text x="257.4" y="199.7">4</text>
</g>
<g font-size="2.3" fill="#800000">
<text x="88.9" y="18.2">VCC</text>
<text x="88.8" y="41">GND</text>
<text x="96.4" y="38.5">A_1</text>
<text x="96.4" y="46.1">CLK_1</text>
<text x="88.9" y="63.9">VCC</text>
<text x="88.8" y="86.7">GND</text>
<text x="96.4" y="84.2">A_2</text>
<text x="96.4" y="91.8">CLK_2</text>
<text x="43.2" y="117.2">VCC</text>
<text x="88.8" y="114.7">A_1</text>
<text x="88.8" y="117.2">A_2</text>
<text x="96.4" y="119.8">CLK_1</text>
<text x="96.4" y="122.3">CLK_2</text>
<text x="43.1" y="140.1">GND</text>
<text x="119.3" y="157.8">GND</text>
<text x="137.1" y="157.8">GND</text>
<text x="154.9" y="157.8">GND</text>
<text x="172.6" y="157.8">GND</text>
</g>
<g font-size="2.3" fill="#000080">
<text x="175.1" y="23.2">330R</text>
<text x="176.4" y="20.7">R1</text>
<text x="96.1" y="28.1">C1</text>
<text x="116.7" y="28.3">U1</text>
<text x="175.1" y="28.3">330R</text>
<text x="176.4" y="25.8">R2</text>
<text x="96.1" y="30.6">0.1uF</text>
<text x="175.1" y="33.4">330R</text>
<text x="176.4" y="35.9">R4</text>
<text x="176.4" y="30.9">R3</text>
<text x="175.1" y="38.5">330R</text>
<text x="175.1" y="46.1">330R</text>
<text x="176.4" y="43.6">R5</text>
<text x="116.7" y="53.7">sn74ls164n</text>
<text x="175.1" y="51.2">330R</text>
<text x="176.4" y="53.7">R7</text>
<text x="176.4" y="48.6">R6</text>
<text x="175.1" y="56.3">330R</text>
<text x="176.4" y="58.8">R8</text>
<text x="175.1" y="61.3">330R</text>
<text x="175.1" y="69">330R</text>
<text x="176.4" y="71.5">R10</text>
<text x="176.4" y="66.4">R9</text>
<text x="96.1" y="73.8">C2</text>
<text x="96.1" y="76.3">0.1uF</text>
<text x="116.7" y="74">U3</text>
<text x="175.1" y="74">330R</text>
<text x="176.4" y="76.6">R11</text>
<text x="175.1" y="79.1">330R</text>
<text x="176.4" y="81.7">R12</text>
<text x="175.1" y="84.2">330R</text>
<text x="176.4" y="89.3">R13</text>
<text x="175.1" y="91.8">330R</text>
<text x="176.4" y="94.4">R14</text>
<text x="116.7" y="99.4">sn74ls164n</text>
<text x="175.1" y="102">330R</text>
<text x="175.1" y="96.9">330R</text>
<text x="176.4" y="99.4">R15</text>
<text x="175.1" y="107.1">330R</text>
<text x="176.4" y="104.5">R16</text>
<text x="60.8" y="112.1">U2</text>
<text x="192.9" y="114.7">D1</text>
<text x="197.9" y="140.1">LedCube 4x4x4</text>
<text x="122.6" y="144.9">Q4</text>
<text x="122.6" y="147.4">BC547B</text>
<text x="140.3" y="144.9">Q3</text>
<text x="140.3" y="147.4">BC547B</text>
<text x="158.1" y="144.9">Q2</text>
<text x="158.1" y="147.4">BC547B</text>
<text x="175.9" y="144.9">Q1</text>
<text x="175.9" y="147.4">BC547B</text>
<text x="115.2" y="162.9">R20</text>
<text x="115.2" y="165.4">1K</text>
<text x="133" y="162.9">R19</text>
<text x="133" y="165.4">1K</text>
<text x="150.7" y="162.9">R18</text>
<text x="150.7" y="165.4">1K</text>
<text x="168.5" y="162.9">R17</text>
<text x="168.5" y="165.4">1K</text>
<text x="60.8" y="170.5">Arduino Nano</text>
</g>
</svg>
